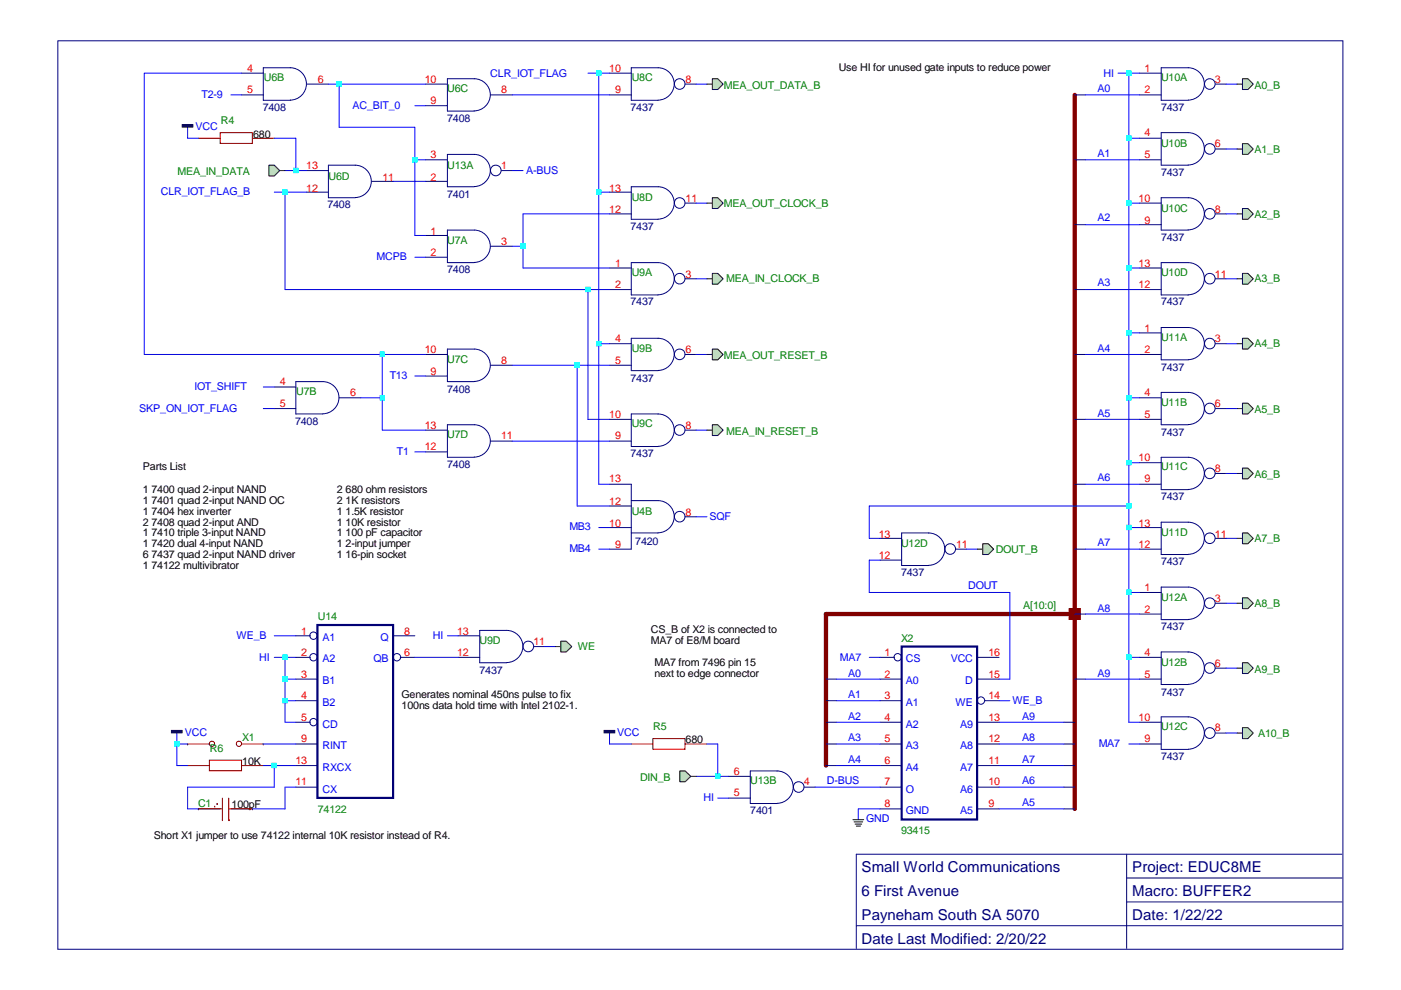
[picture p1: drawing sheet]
<svg xmlns="http://www.w3.org/2000/svg" width="297mm" height="210mm" viewBox="0 0 297 210" stroke-linecap="round" stroke-linejoin="round" font-family="sans-serif">
<g fill="none" stroke="#000080" stroke-width=".21">
<path d="M12.3 8.7h272.4v192.6h-272.4zM51.3 15.5h4.5M61.5 14.4a3.4 3.4 0 0 1 3.5 3.4 3.4 3.4 0 0 1-3.5 3.4M61.6 14.4h-5.8v6.9h5.8M65 17.8h4.6M90.2 17.8h4.7M94.9 16.7h5.6a3.4 3.4 0 0 1 3.5 3.4 3.4 3.4 0 0 1-3.5 3.4l-5.6 .1zM129.2 15.5h4.6M139.5 14.4a3.4 3.4 0 0 1 3.4 3.4 3.4 3.4 0 0 1-3.4 3.4M139.6 14.4h-5.8v6.9h5.8M145.3 17.8h2.3M241.6 15.5h4.6"/>
<path d="M257.7 17.8h2.3M51.3 20.1h4.5M65 36.2h4.6M78.8 38.5h4.6M90.2 33.9h4.7M90.2 38.5h4.7M90.2 22.4h4.7M100.5 39.6a3.4 3.4 0 0 0 3.5-3.5 3.4 3.4 0 0 0-3.5-3.4h-5.6v6.9h5.7M104 20.1h4.6M106.3 36.2h2.3M129.2 20.1h4.6M139.5 39.6a3.4 3.4 0 0 1 3.4 3.4 3.4 3.4 0 0 1-3.4 3.5"/>
<path d="M139.6 39.6h-5.8v6.9h5.8M241.6 33.9h4.6M241.6 20.1h4.6M241.6 29.3h4.6M251.9 21.2a3.4 3.4 0 0 0 3.4-3.4 3.4 3.4 0 0 0-3.4-3.4h-5.7v6.9h5.8M251.9 35a3.4 3.4 0 0 0 3.4-3.4 3.4 3.4 0 0 0-3.4-3.5h-5.7v6.9h5.8M257.7 31.6h2.3M65 40.7h4.6M75.3 41.9a3.4 3.4 0 0 0 3.4-3.4 3.4 3.4 0 0 0-3.4-3.5h-5.7v6.9h5.7M90.2 49.9h4.7M90.2 54.5h4.7M100.5 55.6a3.4 3.4 0 0 0 3.5-3.4 3.4 3.4 0 0 0-3.5-3.4h-5.6v6.9h5.7"/>
<path d="M104 52.2h4.6M129.2 40.7h4.6M129.2 45.4h4.6M129.2 56.8h4.6M139.5 55.7a3.4 3.4 0 0 1 3.4 3.4 3.4 3.4 0 0 1-3.4 3.4M139.6 55.7h-5.8v6.8h5.8M145.3 43.1h2.3M145.3 59.1h2.3M241.6 43.1h4.6M241.6 47.6h4.6M241.6 56.8h4.6M246.2 41.9h5.7a3.4 3.4 0 0 1 3.4 3.4 3.4 3.4 0 0 1-3.4 3.4l-5.7 .1z"/>
<path d="M257.7 45.4h2.3M257.7 59.1h2.3M90.2 75.2h4.7M90.2 79.7h4.7M104 77.4h4.6M129.2 72.9h4.6M129.2 77.4h4.6M129.2 61.4h4.6M139.5 71.7a3.4 3.4 0 0 1 3.4 3.4 3.4 3.4 0 0 1-3.4 3.4M139.6 71.7h-5.8v6.9h5.8M145.3 75.2h2.3M241.6 70.6h4.6"/>
<path d="M241.6 75.2h4.6M241.6 61.4h4.6M246.2 69.4h5.7a3.4 3.4 0 0 1 3.4 3.4 3.4 3.4 0 0 1-3.4 3.5h-5.7zM251.9 62.5a3.4 3.4 0 0 0 3.4-3.4 3.4 3.4 0 0 0-3.4-3.4h-5.7v6.8h5.8M257.7 72.9h2.3M58.2 82.1h4.5M58.2 86.6h4.5M68.4 87.7a3.4 3.4 0 0 0 3.5-3.4 3.4 3.4 0 0 0-3.5-3.4h-5.7v6.9h5.7M71.9 84.3h4.6M90.2 91.2h4.7M90.2 95.8h4.7M100.5 80.9a3.4 3.4 0 0 0 3.5-3.5 3.4 3.4 0 0 0-3.5-3.4h-5.6v6.9h5.7"/>
<path d="M100.5 96.9a3.4 3.4 0 0 0 3.5-3.4 3.4 3.4 0 0 0-3.5-3.4h-5.6v6.9h5.7M104 93.5h4.6M129.2 93.5h4.6M129.2 88.9h4.6M139.5 87.8a3.4 3.4 0 0 1 3.4 3.4 3.4 3.4 0 0 1-3.4 3.4M139.6 87.8h-5.8v6.9h5.8M145.3 91.2h2.3M241.6 84.3h4.6M241.6 88.9h4.6M241.6 98.1h4.6M251.9 90a3.4 3.4 0 0 0 3.4-3.4 3.4 3.4 0 0 0-3.4-3.4h-5.7v6.9h5.8M257.7 86.6h2.3"/>
<path d="M129.2 102.7h4.6v13.7h-4.6M129.2 107.3h4.6M129.2 111.9h4.6M133.8 113h5.8M133.8 106.1h5.8M139.5 106.1a3.4 3.4 0 0 1 3.4 3.5 3.4 3.4 0 0 1-3.4 3.4M145.3 109.6h2.3M186.6 114.1h4.6M186.6 118.8h4.6M196.9 113a3.4 3.4 0 0 1 3.4 3.4 3.4 3.4 0 0 1-3.4 3.5M196.9 113h-5.7v6.9h5.7M202.6 116.4h2.3"/>
<path d="M241.6 116.4h4.6M241.6 102.7h4.6M241.6 111.9h4.6M251.9 103.8a3.4 3.4 0 0 0 3.4-3.4 3.4 3.4 0 0 0-3.4-3.4h-5.7v6.8h5.8M251.9 117.5a3.4 3.4 0 0 0 3.4-3.4 3.4 3.4 0 0 0-3.4-3.4h-5.7v6.9h5.8M257.7 114.1h2.3M257.7 100.4h2.3M62.7 139.4h3.1M62.7 134.8h3.1M83.4 134.8h4.6M84.9 139.4h3.1M97.1 139.4h4.6"/>
<path d="M97.1 134.8h4.6M107.4 133.7a3.4 3.4 0 0 1 3.5 3.4 3.4 3.4 0 0 1-3.5 3.4M107.5 133.7h-5.8v6.8h5.8M113.2 137.1h2.3M186.6 139.4h3.1M207.2 139.4h4.6M241.6 139.4h4.6M241.6 125.6h4.6M241.6 130.2h4.6M251.9 131.3a3.4 3.4 0 0 0 3.4-3.4 3.4 3.4 0 0 0-3.4-3.4h-5.7v6.9h5.8M257.7 127.9h2.3M62.7 144h4.6"/>
<path d="M62.7 148.6h4.6M62.7 153.1h3.1M62.7 157.7h4.6M186.6 144h4.6M186.6 148.6h4.6M186.6 153.1h4.6M186.6 157.7h4.6M207.2 144h4.6M207.2 153.1h4.6M207.2 157.7h4.6M208.7 148.6h3.1M241.6 144h4.6"/>
<path d="M241.6 153.1h4.6M241.6 157.7h4.6M251.9 145.1a3.4 3.4 0 0 0 3.4-3.4 3.4 3.4 0 0 0-3.4-3.5h-5.7v6.9h5.8M251.9 158.8a3.4 3.4 0 0 0 3.4-3.4 3.4 3.4 0 0 0-3.4-3.4h-5.7v6.9h5.8M257.7 141.7h2.3M257.7 155.4h2.3M62.7 166.9h4.6M62.7 162.3h4.6M154.5 164.6h4.6M154.5 169.2h4.6M164.7 163.5a3.4 3.4 0 0 1 3.5 3.4 3.4 3.4 0 0 1-3.5 3.4M164.8 163.5h-5.7v6.9h5.7"/>
<path d="M170.5 166.9h2.3M186.6 166.9h4.6M186.6 162.3h4.6M186.6 171.5h4.6M207.2 166.9h4.6M207.2 162.3h4.6M207.2 171.5h4.6M181.6 196.3h102.9M238.9 181.1v20M238.9 186.2h45.6M238.9 191.2h45.6M284.5 181.1h-102.9v20"/>
<circle cx="144.1" cy="17.8" r="1.13"/>
<circle cx="256.5" cy="17.8" r="1.13"/>
<circle cx="105.1" cy="36.1" r="1.13"/>
<circle cx="256.5" cy="31.6" r="1.13"/>
<circle cx="144.1" cy="59.1" r="1.13"/>
<circle cx="144.1" cy="43" r="1.13"/>
<circle cx="256.5" cy="59.1" r="1.13"/>
<circle cx="256.5" cy="45.3" r="1.13"/>
<circle cx="144.1" cy="75.1" r="1.13"/>
<circle cx="256.5" cy="72.8" r="1.13"/>
<circle cx="144.1" cy="91.2" r="1.13"/>
<circle cx="256.5" cy="86.6" r="1.13"/>
<circle cx="144.1" cy="109.5" r="1.13"/>
<circle cx="201.5" cy="116.4" r="1.13"/>
<circle cx="256.5" cy="100.4" r="1.13"/>
<circle cx="256.5" cy="114.1" r="1.13"/>
<circle cx="66.5" cy="134.8" r=".78"/>
<circle cx="66.5" cy="139.3" r=".78"/>
<circle cx="84.2" cy="139.3" r=".78"/>
<circle cx="112" cy="137.1" r="1.13"/>
<circle cx="190.3" cy="139.3" r=".78"/>
<circle cx="256.5" cy="127.9" r="1.13"/>
<circle cx="66.5" cy="153.1" r=".78"/>
<circle cx="208" cy="148.5" r=".78"/>
<circle cx="256.5" cy="155.4" r="1.14"/>
<circle cx="256.5" cy="141.6" r="1.13"/>
<circle cx="169.3" cy="166.9" r="1.13"/>
</g>
<g fill="none" stroke="#800000" stroke-width=".21">
<path d="M42.1 29.3h4.6M46.7 28.1h6.8v2.3h-6.8zM53.5 29.3h4.7M39.8 157.7h.1M39.8 157.7h4.6M51.3 157.7h4.5M55.8 157.7h.1M133.8 157.7h4.6M138.4 156.6h6.8v2.2h-6.8zM145.3 157.7h4.6M39.8 162.3h4.6M42.1 171.5h.1"/>
<path d="M42.1 171.5h5M44.4 161.2h6.8v2.2h-6.8zM45.5 170.9h.1M46 170.4h.1M46.1 170.4h.1M47.1 173.8h.1M47.1 169.2v4.6M48.5 173.8h.1M48.5 171.5h5M48.5 169.2v4.6M48.6 173.8h.1M51.3 162.3h4.5"/>
<path d="M53.5 171.5h.1"/>
<circle cx="44.9" cy="157.7" r=".56"/>
<circle cx="50.7" cy="157.7" r=".56"/>
</g>
<path d="M67.3 132.5h16v36.7h-16zM191.2 137.1h16v36.7h-16z" fill="none" stroke="#000080" stroke-width=".46"/>
<path d="M227.9 130.2v41.3" fill="none" stroke="#800000" stroke-width=".92"/>
<path d="M226.7 129h2.3v2.3h-2.3z" fill-rule="evenodd" fill="#800000"/>
<path d="M226.7 129h2.3v2.3h-2.3z" fill="none" stroke="#800000" stroke-width=".21"/>
<path d="M225.6 153.1h2.3M225.6 157.7h2.3M227.9 144h2.3M225.6 162.3h2.3M225.6 171.5h2.3M225.6 166.9h2.3" fill="none" stroke="#000080" stroke-width=".21"/>
<path d="M227.9 130.2h-52.8v32.1" fill="none" stroke="#800000" stroke-width=".92"/>
<path d="M226.7 129h2.3v2.3h-2.3z" fill-rule="evenodd" fill="#800000"/>
<path d="M226.7 129h2.3v2.3h-2.3z" fill="none" stroke="#800000" stroke-width=".21"/>
<path d="M175.1 157.7h2.3M175.1 153.1h2.3M175.1 148.6h2.3M175.1 144h2.3M175.1 162.3h2.3" fill="none" stroke="#000080" stroke-width=".21"/>
<path d="M227.9 20.1v110.1" fill="none" stroke="#800000" stroke-width=".92"/>
<path d="M226.7 129h2.3v2.3h-2.3z" fill-rule="evenodd" fill="#800000"/>
<path d="M226.7 129h2.3v2.3h-2.3z" fill="none" stroke="#800000" stroke-width=".21"/>
<path d="M227.9 20.1h2.3M227.9 33.9h2.3M227.9 47.6h2.3M227.9 75.2h2.3M227.9 61.4h2.3M227.9 88.9h2.3M227.9 116.4h2.3M227.9 102.7h2.3M227.9 130.2h2.3" fill="none" stroke="#000080" stroke-width=".21"/>
<path d="M51.3 15.5h-20.7v59.7h50.5M108.6 36.2h2.3M55.8 82.1h2.4M55.8 86.6h2.4" fill="none" stroke="#00f" stroke-width=".21"/>
<path d="M80.6 74.7h.9v.9h-.9z" fill-rule="evenodd" fill="#0ff"/>
<path d="M80.6 74.7h.9v.9h-.9z" fill="none" stroke="#0ff" stroke-width=".21"/>
<path d="M81.1 75.2h9.1" fill="none" stroke="#00f" stroke-width=".21"/>
<path d="M80.6 74.7h.9v.9h-.9z" fill-rule="evenodd" fill="#0ff"/>
<path d="M80.6 74.7h.9v.9h-.9z" fill="none" stroke="#0ff" stroke-width=".21"/>
<path d="M81.1 75.2v9.1" fill="none" stroke="#00f" stroke-width=".21"/>
<path d="M80.6 74.7h.9v.9h-.9z" fill-rule="evenodd" fill="#0ff"/>
<path d="M80.6 74.7h.9v.9h-.9z" fill="none" stroke="#0ff" stroke-width=".21"/>
<path d="M80.6 83.9h.9v.9h-.9z" fill-rule="evenodd" fill="#0ff"/>
<path d="M80.6 83.9h.9v.9h-.9z" fill="none" stroke="#0ff" stroke-width=".21"/>
<path d="M81.1 84.3v6.9h9.1" fill="none" stroke="#00f" stroke-width=".21"/>
<path d="M80.6 83.9h.9v.9h-.9z" fill-rule="evenodd" fill="#0ff"/>
<path d="M80.6 83.9h.9v.9h-.9z" fill="none" stroke="#0ff" stroke-width=".21"/>
<path d="M76.5 84.3h4.6" fill="none" stroke="#00f" stroke-width=".21"/>
<path d="M80.6 83.9h.9v.9h-.9z" fill-rule="evenodd" fill="#0ff"/>
<path d="M80.6 83.9h.9v.9h-.9z" fill="none" stroke="#0ff" stroke-width=".21"/>
<path d="M69.6 17.8h2.3M49 20.1h2.3M88 22.4h2.2" fill="none" stroke="#00f" stroke-width=".21"/>
<path d="M71.4 17.4h.9v.8h-.9z" fill-rule="evenodd" fill="#0ff"/>
<path d="M71.4 17.4h.9v.8h-.9z" fill="none" stroke="#0ff" stroke-width=".21"/>
<path d="M71.9 17.8h18.3" fill="none" stroke="#00f" stroke-width=".21"/>
<path d="M71.4 17.4h.9v.8h-.9z" fill-rule="evenodd" fill="#0ff"/>
<path d="M71.4 17.4h.9v.8h-.9z" fill="none" stroke="#0ff" stroke-width=".21"/>
<path d="M71.9 17.8v9.2h16.1v6.9" fill="none" stroke="#00f" stroke-width=".21"/>
<path d="M71.4 17.4h.9v.8h-.9z" fill-rule="evenodd" fill="#0ff"/>
<path d="M71.4 17.4h.9v.8h-.9z" fill="none" stroke="#0ff" stroke-width=".21"/>
<path d="M87.5 33.4h.9v.9h-.9z" fill-rule="evenodd" fill="#0ff"/>
<path d="M87.5 33.4h.9v.9h-.9z" fill="none" stroke="#0ff" stroke-width=".21"/>
<path d="M88 33.9h2.2" fill="none" stroke="#00f" stroke-width=".21"/>
<path d="M87.5 33.4h.9v.9h-.9z" fill-rule="evenodd" fill="#0ff"/>
<path d="M87.5 33.4h.9v.9h-.9z" fill="none" stroke="#0ff" stroke-width=".21"/>
<path d="M88 33.9v16h2.2" fill="none" stroke="#00f" stroke-width=".21"/>
<path d="M87.5 33.4h.9v.9h-.9z" fill-rule="evenodd" fill="#0ff"/>
<path d="M87.5 33.4h.9v.9h-.9z" fill="none" stroke="#0ff" stroke-width=".21"/>
<path d="M126.9 15.5h2.3" fill="none" stroke="#00f" stroke-width=".21"/>
<path d="M126.5 15.1h.9v.8h-.9z" fill-rule="evenodd" fill="#0ff"/>
<path d="M126.5 15.1h.9v.8h-.9z" fill="none" stroke="#0ff" stroke-width=".21"/>
<path d="M124.7 15.5h2.2" fill="none" stroke="#00f" stroke-width=".21"/>
<path d="M126.5 15.1h.9v.8h-.9z" fill-rule="evenodd" fill="#0ff"/>
<path d="M126.5 15.1h.9v.8h-.9z" fill="none" stroke="#0ff" stroke-width=".21"/>
<path d="M126.9 15.5v25.2" fill="none" stroke="#00f" stroke-width=".21"/>
<path d="M126.5 15.1h.9v.8h-.9z" fill-rule="evenodd" fill="#0ff"/>
<path d="M126.5 15.1h.9v.8h-.9z" fill="none" stroke="#0ff" stroke-width=".21"/>
<path d="M126.5 40.3h.9v.9h-.9z" fill-rule="evenodd" fill="#0ff"/>
<path d="M126.5 40.3h.9v.9h-.9z" fill="none" stroke="#0ff" stroke-width=".21"/>
<path d="M126.9 40.7h2.3" fill="none" stroke="#00f" stroke-width=".21"/>
<path d="M126.5 40.3h.9v.9h-.9z" fill-rule="evenodd" fill="#0ff"/>
<path d="M126.5 40.3h.9v.9h-.9z" fill="none" stroke="#0ff" stroke-width=".21"/>
<path d="M126.9 40.7v32.2" fill="none" stroke="#00f" stroke-width=".21"/>
<path d="M126.5 40.3h.9v.9h-.9z" fill-rule="evenodd" fill="#0ff"/>
<path d="M126.5 40.3h.9v.9h-.9z" fill="none" stroke="#0ff" stroke-width=".21"/>
<path d="M126.5 72.4h.9v.9h-.9z" fill-rule="evenodd" fill="#0ff"/>
<path d="M126.5 72.4h.9v.9h-.9z" fill="none" stroke="#0ff" stroke-width=".21"/>
<path d="M126.9 72.9h2.3" fill="none" stroke="#00f" stroke-width=".21"/>
<path d="M126.5 72.4h.9v.9h-.9z" fill-rule="evenodd" fill="#0ff"/>
<path d="M126.5 72.4h.9v.9h-.9z" fill="none" stroke="#0ff" stroke-width=".21"/>
<path d="M126.9 72.9v29.8h2.3" fill="none" stroke="#00f" stroke-width=".21"/>
<path d="M126.5 72.4h.9v.9h-.9z" fill-rule="evenodd" fill="#0ff"/>
<path d="M126.5 72.4h.9v.9h-.9z" fill="none" stroke="#0ff" stroke-width=".21"/>
<path d="M147.6 17.8h2.3M108.6 20.1h20.6" fill="none" stroke="#00f" stroke-width=".21"/>
<path d="M149.9 17.8h1.1" fill="none" stroke="#000" stroke-width=".21"/>
<path d="M151 16.7h1.2l1.1 1.1-1.1 1.2h-1.2z" fill-rule="evenodd" fill="#c0dcc0"/>
<path d="M151 16.7h1.2l1.1 1.1-1.1 1.2h-1.2z" fill="none" stroke="#000" stroke-width=".21"/>
<path d="M83.4 38.5h6.8M60.4 40.7h4.6" fill="none" stroke="#00f" stroke-width=".21"/>
<path d="M60 40.3h.9v.9h-.9z" fill-rule="evenodd" fill="#0ff"/>
<path d="M60 40.3h.9v.9h-.9z" fill="none" stroke="#0ff" stroke-width=".21"/>
<path d="M58.2 40.7h2.2" fill="none" stroke="#00f" stroke-width=".21"/>
<path d="M60 40.3h.9v.9h-.9z" fill-rule="evenodd" fill="#0ff"/>
<path d="M60 40.3h.9v.9h-.9z" fill="none" stroke="#0ff" stroke-width=".21"/>
<path d="M60.4 40.7v20.7h64.3" fill="none" stroke="#00f" stroke-width=".21"/>
<path d="M60 40.3h.9v.9h-.9z" fill-rule="evenodd" fill="#0ff"/>
<path d="M60 40.3h.9v.9h-.9z" fill="none" stroke="#0ff" stroke-width=".21"/>
<path d="M124.2 60.9h.9v.9h-.9z" fill-rule="evenodd" fill="#0ff"/>
<path d="M124.2 60.9h.9v.9h-.9z" fill="none" stroke="#0ff" stroke-width=".21"/>
<path d="M124.7 61.4h4.5" fill="none" stroke="#00f" stroke-width=".21"/>
<path d="M124.2 60.9h.9v.9h-.9z" fill-rule="evenodd" fill="#0ff"/>
<path d="M124.2 60.9h.9v.9h-.9z" fill="none" stroke="#0ff" stroke-width=".21"/>
<path d="M124.7 61.4v27.5h4.5" fill="none" stroke="#00f" stroke-width=".21"/>
<path d="M124.2 60.9h.9v.9h-.9z" fill-rule="evenodd" fill="#0ff"/>
<path d="M124.2 60.9h.9v.9h-.9z" fill="none" stroke="#0ff" stroke-width=".21"/>
<path d="M62.7 36.2h2.3" fill="none" stroke="#00f" stroke-width=".21"/>
<path d="M62.3 35.7h.8v.9h-.8z" fill-rule="evenodd" fill="#0ff"/>
<path d="M62.3 35.7h.8v.9h-.8z" fill="none" stroke="#0ff" stroke-width=".21"/>
<path d="M60.4 36.2h2.3" fill="none" stroke="#00f" stroke-width=".21"/>
<path d="M62.3 35.7h.8v.9h-.8z" fill-rule="evenodd" fill="#0ff"/>
<path d="M62.3 35.7h.8v.9h-.8z" fill="none" stroke="#0ff" stroke-width=".21"/>
<path d="M59.3 36.2h1.1" fill="none" stroke="#000" stroke-width=".21"/>
<path d="M57 35h1.2l1.1 1.2-1.1 1.1h-1.2z" fill-rule="evenodd" fill="#c0dcc0"/>
<path d="M57 35h1.2l1.1 1.2-1.1 1.1h-1.2z" fill="none" stroke="#000" stroke-width=".21"/>
<path d="M58.2 29.3h4.5v6.9" fill="none" stroke="#00f" stroke-width=".21"/>
<path d="M62.3 35.7h.8v.9h-.8z" fill-rule="evenodd" fill="#0ff"/>
<path d="M62.3 35.7h.8v.9h-.8z" fill="none" stroke="#0ff" stroke-width=".21"/>
<path d="M39.8 27v2.3h2.3" fill="none" stroke="#00f" stroke-width=".21"/>
<path d="M38.6 26.4h2.3v.5h-2.3z" fill-rule="evenodd" fill="#0b0000"/>
<path d="M38.6 26.4h2.3v.5h-2.3z" fill="none" stroke="#000" stroke-width=".21"/>
<path d="M88 54.5h2.2M108.6 52.2h2.3" fill="none" stroke="#00f" stroke-width=".21"/>
<path d="M110.4 51.7h.9v.9h-.9z" fill-rule="evenodd" fill="#0ff"/>
<path d="M110.4 51.7h.9v.9h-.9z" fill="none" stroke="#0ff" stroke-width=".21"/>
<path d="M129.2 45.4h-18.3v6.8" fill="none" stroke="#00f" stroke-width=".21"/>
<path d="M110.4 51.7h.9v.9h-.9z" fill-rule="evenodd" fill="#0ff"/>
<path d="M110.4 51.7h.9v.9h-.9z" fill="none" stroke="#0ff" stroke-width=".21"/>
<path d="M110.9 52.2v4.6h18.3" fill="none" stroke="#00f" stroke-width=".21"/>
<path d="M110.4 51.7h.9v.9h-.9z" fill-rule="evenodd" fill="#0ff"/>
<path d="M110.4 51.7h.9v.9h-.9z" fill="none" stroke="#0ff" stroke-width=".21"/>
<path d="M147.6 43.1h2.3" fill="none" stroke="#00f" stroke-width=".21"/>
<path d="M149.9 43.1h1.1" fill="none" stroke="#000" stroke-width=".21"/>
<path d="M151 41.9h1.2l1.1 1.2-1.1 1.1h-1.2z" fill-rule="evenodd" fill="#c0dcc0"/>
<path d="M149.9 59.1h1.1M151 41.9h1.2l1.1 1.2-1.1 1.1h-1.2z" fill="none" stroke="#000" stroke-width=".21"/>
<path d="M147.6 59.1h2.3" fill="none" stroke="#00f" stroke-width=".21"/>
<path d="M151 58h1.2l1.1 1.1-1.1 1.2h-1.2z" fill-rule="evenodd" fill="#c0dcc0"/>
<path d="M151 58h1.2l1.1 1.1-1.1 1.2h-1.2z" fill="none" stroke="#000" stroke-width=".21"/>
<path d="M88 79.7h2.2M108.6 77.4h13.8M88 95.8h2.2" fill="none" stroke="#00f" stroke-width=".21"/>
<path d="M121.9 77h.9v.9h-.9z" fill-rule="evenodd" fill="#0ff"/>
<path d="M121.9 77h.9v.9h-.9z" fill="none" stroke="#0ff" stroke-width=".21"/>
<path d="M122.4 77.4h6.8" fill="none" stroke="#00f" stroke-width=".21"/>
<path d="M121.9 77h.9v.9h-.9z" fill-rule="evenodd" fill="#0ff"/>
<path d="M121.9 77h.9v.9h-.9z" fill="none" stroke="#0ff" stroke-width=".21"/>
<path d="M122.4 77.4v29.9h6.8" fill="none" stroke="#00f" stroke-width=".21"/>
<path d="M121.9 77h.9v.9h-.9z" fill-rule="evenodd" fill="#0ff"/>
<path d="M121.9 77h.9v.9h-.9z" fill="none" stroke="#0ff" stroke-width=".21"/>
<path d="M147.6 75.2h2.3M108.6 93.5h20.6" fill="none" stroke="#00f" stroke-width=".21"/>
<path d="M149.9 75.2h1.1" fill="none" stroke="#000" stroke-width=".21"/>
<path d="M151 74h1.2l1.1 1.2-1.1 1.1h-1.2z" fill-rule="evenodd" fill="#c0dcc0"/>
<path d="M151 74h1.2l1.1 1.2-1.1 1.1h-1.2zM149.9 91.2h1.1" fill="none" stroke="#000" stroke-width=".21"/>
<path d="M147.6 91.2h2.3" fill="none" stroke="#00f" stroke-width=".21"/>
<path d="M151 90.1h1.2l1.1 1.1-1.1 1.1h-1.2z" fill-rule="evenodd" fill="#c0dcc0"/>
<path d="M262.3 17.8h1.1M151 90.1h1.2l1.1 1.1-1.1 1.1h-1.2zM180.8 173.8h2.3M181.1 174.3h1.8M181.3 174.7h1.4M181.6 175.1h.8" fill="none" stroke="#000" stroke-width=".21"/>
<g fill="none" stroke="#00f" stroke-width=".21">
<path d="M260 17.8h2.3M230.2 33.9h11.4M230.2 20.1h11.4M230.2 47.6h11.4M230.2 75.2h11.4M230.2 61.4h11.4M230.2 88.9h11.4M230.2 116.4h11.4M230.2 102.7h11.4M230.2 130.2h11.4M177.4 153.1h9.2M177.4 157.7h9.2"/>
<path d="M177.4 148.6h9.2M177.4 144h9.2M211.8 153.1h13.8M211.8 157.7h13.8M230.2 144h11.4M177.4 162.3h9.2M186.6 171.5h-4.6v2.3M211.8 171.5h13.8M211.8 162.3h13.8M211.8 166.9h13.8"/>
</g>
<path d="M263.4 16.7h1.2l1.1 1.1-1.1 1.2h-1.2z" fill-rule="evenodd" fill="#c0dcc0"/>
<path d="M263.4 16.7h1.2l1.1 1.1-1.1 1.2h-1.2zM262.3 31.6h1.1" fill="none" stroke="#000" stroke-width=".21"/>
<path d="M260 31.6h2.3" fill="none" stroke="#00f" stroke-width=".21"/>
<path d="M263.4 30.5h1.2l1.1 1.1-1.1 1.1h-1.2z" fill-rule="evenodd" fill="#c0dcc0"/>
<path d="M263.4 30.5h1.2l1.1 1.1-1.1 1.1h-1.2zM262.3 45.4h1.1" fill="none" stroke="#000" stroke-width=".21"/>
<path d="M260 45.4h2.3" fill="none" stroke="#00f" stroke-width=".21"/>
<path d="M263.4 44.2h1.2l1.1 1.2-1.1 1.1h-1.2z" fill-rule="evenodd" fill="#c0dcc0"/>
<path d="M262.3 59.1h1.1M263.4 44.2h1.2l1.1 1.2-1.1 1.1h-1.2z" fill="none" stroke="#000" stroke-width=".21"/>
<path d="M260 59.1h2.3" fill="none" stroke="#00f" stroke-width=".21"/>
<path d="M263.4 58h1.2l1.1 1.1-1.1 1.2h-1.2z" fill-rule="evenodd" fill="#c0dcc0"/>
<path d="M263.4 58h1.2l1.1 1.1-1.1 1.2h-1.2zM262.3 72.9h1.1" fill="none" stroke="#000" stroke-width=".21"/>
<path d="M260 72.9h2.3" fill="none" stroke="#00f" stroke-width=".21"/>
<path d="M263.4 71.7h1.2l1.1 1.2-1.1 1.1h-1.2z" fill-rule="evenodd" fill="#c0dcc0"/>
<path d="M263.4 71.7h1.2l1.1 1.2-1.1 1.1h-1.2zM262.3 86.6h1.1" fill="none" stroke="#000" stroke-width=".21"/>
<path d="M260 86.6h2.3" fill="none" stroke="#00f" stroke-width=".21"/>
<path d="M263.4 85.5h1.2l1.1 1.1-1.1 1.2h-1.2z" fill-rule="evenodd" fill="#c0dcc0"/>
<path d="M263.4 85.5h1.2l1.1 1.1-1.1 1.2h-1.2zM262.3 100.4h1.1" fill="none" stroke="#000" stroke-width=".21"/>
<path d="M260 100.4h2.3" fill="none" stroke="#00f" stroke-width=".21"/>
<path d="M263.4 99.2h1.2l1.1 1.2-1.1 1.1h-1.2z" fill-rule="evenodd" fill="#c0dcc0"/>
<path d="M263.4 99.2h1.2l1.1 1.2-1.1 1.1h-1.2zM262.3 114.1h1.1" fill="none" stroke="#000" stroke-width=".21"/>
<path d="M260 114.1h2.3" fill="none" stroke="#00f" stroke-width=".21"/>
<path d="M263.4 113h1.2l1.1 1.1-1.1 1.2h-1.2z" fill-rule="evenodd" fill="#c0dcc0"/>
<path d="M263.4 113h1.2l1.1 1.1-1.1 1.2h-1.2zM262.3 127.9h1.1" fill="none" stroke="#000" stroke-width=".21"/>
<path d="M260 127.9h2.3" fill="none" stroke="#00f" stroke-width=".21"/>
<path d="M263.4 126.8h1.2l1.1 1.1-1.1 1.1h-1.2z" fill-rule="evenodd" fill="#c0dcc0"/>
<path d="M263.4 126.8h1.2l1.1 1.1-1.1 1.1h-1.2zM262.3 141.7h1.1" fill="none" stroke="#000" stroke-width=".21"/>
<path d="M260 141.7h2.3" fill="none" stroke="#00f" stroke-width=".21"/>
<path d="M263.4 140.5h1.2l1.1 1.2-1.1 1.1h-1.2z" fill-rule="evenodd" fill="#c0dcc0"/>
<path d="M263.4 140.5h1.2l1.1 1.2-1.1 1.1h-1.2z" fill="none" stroke="#000" stroke-width=".21"/>
<path d="M239.3 15.5h2.3" fill="none" stroke="#00f" stroke-width=".21"/>
<path d="M238.9 15.1h.9v.8h-.9z" fill-rule="evenodd" fill="#0ff"/>
<path d="M238.9 15.1h.9v.8h-.9z" fill="none" stroke="#0ff" stroke-width=".21"/>
<path d="M237.1 15.5h2.2" fill="none" stroke="#00f" stroke-width=".21"/>
<path d="M238.9 15.1h.9v.8h-.9z" fill-rule="evenodd" fill="#0ff"/>
<path d="M238.9 15.1h.9v.8h-.9z" fill="none" stroke="#0ff" stroke-width=".21"/>
<path d="M239.3 15.5v13.8" fill="none" stroke="#00f" stroke-width=".21"/>
<path d="M238.9 15.1h.9v.8h-.9z" fill-rule="evenodd" fill="#0ff"/>
<path d="M238.9 15.1h.9v.8h-.9z" fill="none" stroke="#0ff" stroke-width=".21"/>
<path d="M238.9 28.8h.9v.9h-.9z" fill-rule="evenodd" fill="#0ff"/>
<path d="M238.9 28.8h.9v.9h-.9z" fill="none" stroke="#0ff" stroke-width=".21"/>
<path d="M239.3 29.3h2.3" fill="none" stroke="#00f" stroke-width=".21"/>
<path d="M238.9 28.8h.9v.9h-.9z" fill-rule="evenodd" fill="#0ff"/>
<path d="M238.9 28.8h.9v.9h-.9z" fill="none" stroke="#0ff" stroke-width=".21"/>
<path d="M239.3 29.3v13.8" fill="none" stroke="#00f" stroke-width=".21"/>
<path d="M238.9 28.8h.9v.9h-.9z" fill-rule="evenodd" fill="#0ff"/>
<path d="M238.9 28.8h.9v.9h-.9z" fill="none" stroke="#0ff" stroke-width=".21"/>
<path d="M238.9 42.6h.9v.8h-.9z" fill-rule="evenodd" fill="#0ff"/>
<path d="M238.9 42.6h.9v.8h-.9z" fill="none" stroke="#0ff" stroke-width=".21"/>
<path d="M239.3 43.1h2.3" fill="none" stroke="#00f" stroke-width=".21"/>
<path d="M238.9 42.6h.9v.8h-.9z" fill-rule="evenodd" fill="#0ff"/>
<path d="M238.9 42.6h.9v.8h-.9z" fill="none" stroke="#0ff" stroke-width=".21"/>
<path d="M239.3 43.1v13.7" fill="none" stroke="#00f" stroke-width=".21"/>
<path d="M238.9 42.6h.9v.8h-.9z" fill-rule="evenodd" fill="#0ff"/>
<path d="M238.9 42.6h.9v.8h-.9z" fill="none" stroke="#0ff" stroke-width=".21"/>
<path d="M238.9 56.4h.9v.8h-.9z" fill-rule="evenodd" fill="#0ff"/>
<path d="M238.9 56.4h.9v.8h-.9z" fill="none" stroke="#0ff" stroke-width=".21"/>
<path d="M239.3 56.8h2.3" fill="none" stroke="#00f" stroke-width=".21"/>
<path d="M238.9 56.4h.9v.8h-.9z" fill-rule="evenodd" fill="#0ff"/>
<path d="M238.9 56.4h.9v.8h-.9z" fill="none" stroke="#0ff" stroke-width=".21"/>
<path d="M239.3 56.8v13.8" fill="none" stroke="#00f" stroke-width=".21"/>
<path d="M238.9 56.4h.9v.8h-.9z" fill-rule="evenodd" fill="#0ff"/>
<path d="M238.9 56.4h.9v.8h-.9z" fill="none" stroke="#0ff" stroke-width=".21"/>
<path d="M238.9 70.1h.9v.9h-.9z" fill-rule="evenodd" fill="#0ff"/>
<path d="M238.9 70.1h.9v.9h-.9z" fill="none" stroke="#0ff" stroke-width=".21"/>
<path d="M239.3 70.6h2.3" fill="none" stroke="#00f" stroke-width=".21"/>
<path d="M238.9 70.1h.9v.9h-.9z" fill-rule="evenodd" fill="#0ff"/>
<path d="M238.9 70.1h.9v.9h-.9z" fill="none" stroke="#0ff" stroke-width=".21"/>
<path d="M239.3 70.6v13.7" fill="none" stroke="#00f" stroke-width=".21"/>
<path d="M238.9 70.1h.9v.9h-.9z" fill-rule="evenodd" fill="#0ff"/>
<path d="M238.9 70.1h.9v.9h-.9z" fill="none" stroke="#0ff" stroke-width=".21"/>
<path d="M238.9 83.9h.9v.9h-.9z" fill-rule="evenodd" fill="#0ff"/>
<path d="M238.9 83.9h.9v.9h-.9z" fill="none" stroke="#0ff" stroke-width=".21"/>
<path d="M239.3 84.3h2.3" fill="none" stroke="#00f" stroke-width=".21"/>
<path d="M238.9 83.9h.9v.9h-.9z" fill-rule="evenodd" fill="#0ff"/>
<path d="M238.9 83.9h.9v.9h-.9z" fill="none" stroke="#0ff" stroke-width=".21"/>
<path d="M239.3 84.3v13.8" fill="none" stroke="#00f" stroke-width=".21"/>
<path d="M238.9 83.9h.9v.9h-.9z" fill-rule="evenodd" fill="#0ff"/>
<path d="M238.9 83.9h.9v.9h-.9z" fill="none" stroke="#0ff" stroke-width=".21"/>
<path d="M238.9 97.6h.9v.9h-.9z" fill-rule="evenodd" fill="#0ff"/>
<path d="M238.9 97.6h.9v.9h-.9z" fill="none" stroke="#0ff" stroke-width=".21"/>
<path d="M239.3 98.1h2.3" fill="none" stroke="#00f" stroke-width=".21"/>
<path d="M238.9 97.6h.9v.9h-.9z" fill-rule="evenodd" fill="#0ff"/>
<path d="M238.9 97.6h.9v.9h-.9z" fill="none" stroke="#0ff" stroke-width=".21"/>
<path d="M239.3 98.1v9.2" fill="none" stroke="#00f" stroke-width=".21"/>
<path d="M238.9 97.6h.9v.9h-.9z" fill-rule="evenodd" fill="#0ff"/>
<path d="M238.9 97.6h.9v.9h-.9z" fill="none" stroke="#0ff" stroke-width=".21"/>
<path d="M238.9 106.8h.9v.9h-.9z" fill-rule="evenodd" fill="#0ff"/>
<path d="M238.9 106.8h.9v.9h-.9z" fill="none" stroke="#0ff" stroke-width=".21"/>
<path d="M239.3 107.3v4.6" fill="none" stroke="#00f" stroke-width=".21"/>
<path d="M238.9 106.8h.9v.9h-.9z" fill-rule="evenodd" fill="#0ff"/>
<path d="M238.9 106.8h.9v.9h-.9z" fill="none" stroke="#0ff" stroke-width=".21"/>
<path d="M238.9 111.4h.9v.9h-.9z" fill-rule="evenodd" fill="#0ff"/>
<path d="M238.9 111.4h.9v.9h-.9z" fill="none" stroke="#0ff" stroke-width=".21"/>
<path d="M239.3 111.9h2.3" fill="none" stroke="#00f" stroke-width=".21"/>
<path d="M238.9 111.4h.9v.9h-.9z" fill-rule="evenodd" fill="#0ff"/>
<path d="M238.9 111.4h.9v.9h-.9z" fill="none" stroke="#0ff" stroke-width=".21"/>
<path d="M239.3 111.9v13.7" fill="none" stroke="#00f" stroke-width=".21"/>
<path d="M238.9 111.4h.9v.9h-.9z" fill-rule="evenodd" fill="#0ff"/>
<path d="M238.9 111.4h.9v.9h-.9z" fill="none" stroke="#0ff" stroke-width=".21"/>
<path d="M238.9 125.2h.9v.8h-.9z" fill-rule="evenodd" fill="#0ff"/>
<path d="M238.9 125.2h.9v.8h-.9z" fill="none" stroke="#0ff" stroke-width=".21"/>
<path d="M239.3 125.6h2.3" fill="none" stroke="#00f" stroke-width=".21"/>
<path d="M238.9 125.2h.9v.8h-.9z" fill-rule="evenodd" fill="#0ff"/>
<path d="M238.9 125.2h.9v.8h-.9z" fill="none" stroke="#0ff" stroke-width=".21"/>
<path d="M239.3 125.6v13.8" fill="none" stroke="#00f" stroke-width=".21"/>
<path d="M238.9 125.2h.9v.8h-.9z" fill-rule="evenodd" fill="#0ff"/>
<path d="M238.9 125.2h.9v.8h-.9z" fill="none" stroke="#0ff" stroke-width=".21"/>
<path d="M238.9 138.9h.9v.9h-.9z" fill-rule="evenodd" fill="#0ff"/>
<path d="M238.9 138.9h.9v.9h-.9z" fill="none" stroke="#0ff" stroke-width=".21"/>
<path d="M239.3 139.4h2.3" fill="none" stroke="#00f" stroke-width=".21"/>
<path d="M238.9 138.9h.9v.9h-.9z" fill-rule="evenodd" fill="#0ff"/>
<path d="M238.9 138.9h.9v.9h-.9z" fill="none" stroke="#0ff" stroke-width=".21"/>
<path d="M239.3 107.3h-55v6.8h2.3" fill="none" stroke="#00f" stroke-width=".21"/>
<path d="M238.9 106.8h.9v.9h-.9z" fill-rule="evenodd" fill="#0ff"/>
<path d="M238.9 106.8h.9v.9h-.9z" fill="none" stroke="#0ff" stroke-width=".21"/>
<path d="M239.3 139.4v13.7h2.3" fill="none" stroke="#00f" stroke-width=".21"/>
<path d="M238.9 138.9h.9v.9h-.9z" fill-rule="evenodd" fill="#0ff"/>
<path d="M238.9 138.9h.9v.9h-.9z" fill="none" stroke="#0ff" stroke-width=".21"/>
<path d="M129.2 155.4v2.3h4.6M211.8 148.6h2.3" fill="none" stroke="#00f" stroke-width=".21"/>
<path d="M128.1 154.9h2.2v.5h-2.2z" fill-rule="evenodd" fill="#0b0000"/>
<path d="M128.1 154.9h2.2v.5h-2.2z" fill="none" stroke="#000" stroke-width=".21"/>
<path d="M152.2 164.6h2.3M172.8 166.9h13.8" fill="none" stroke="#00f" stroke-width=".21"/>
<path d="M151.7 164.1h.9v.9h-.9z" fill-rule="evenodd" fill="#0ff"/>
<path d="M151.7 164.1h.9v.9h-.9z" fill="none" stroke="#0ff" stroke-width=".21"/>
<path d="M147.6 164.6h4.6" fill="none" stroke="#00f" stroke-width=".21"/>
<path d="M151.7 164.1h.9v.9h-.9z" fill-rule="evenodd" fill="#0ff"/>
<path d="M151.7 164.1h.9v.9h-.9z" fill="none" stroke="#0ff" stroke-width=".21"/>
<path d="M146.5 164.6h1.1" fill="none" stroke="#000" stroke-width=".21"/>
<path d="M144.1 163.5h1.2l1.2 1.1-1.2 1.1h-1.2z" fill-rule="evenodd" fill="#c0dcc0"/>
<path d="M144.1 163.5h1.2l1.2 1.1-1.2 1.1h-1.2z" fill="none" stroke="#000" stroke-width=".21"/>
<path d="M149.9 157.7h2.3v6.9" fill="none" stroke="#00f" stroke-width=".21"/>
<path d="M151.7 164.1h.9v.9h-.9z" fill-rule="evenodd" fill="#0ff"/>
<path d="M151.7 164.1h.9v.9h-.9z" fill="none" stroke="#0ff" stroke-width=".21"/>
<path d="M186.6 118.8h-2.3v6.8h29.8v18.4h-2.3M204.9 116.4h2.3M152.2 169.2h2.3" fill="none" stroke="#00f" stroke-width=".21"/>
<path d="M207.2 116.4h1.2" fill="none" stroke="#000" stroke-width=".21"/>
<path d="M208.4 115.3h1.1l1.2 1.1-1.2 1.2h-1.1z" fill-rule="evenodd" fill="#c0dcc0"/>
<path d="M208.4 115.3h1.1l1.2 1.1-1.2 1.2h-1.1zM117.8 137.1h1.1" fill="none" stroke="#000" stroke-width=".21"/>
<path d="M147.6 109.6h2.3M94.9 134.8h2.2M115.5 137.1h2.3" fill="none" stroke="#00f" stroke-width=".21"/>
<path d="M118.9 135.9h1.1l1.2 1.2-1.2 1.1h-1.1z" fill-rule="evenodd" fill="#c0dcc0"/>
<path d="M118.9 135.9h1.1l1.2 1.2-1.2 1.1h-1.1z" fill="none" stroke="#000" stroke-width=".21"/>
<path d="M58.2 134.8h4.5M88 139.4h9.1M60.4 144h2.3" fill="none" stroke="#00f" stroke-width=".21"/>
<path d="M60 143.5h.9v.9h-.9z" fill-rule="evenodd" fill="#0ff"/>
<path d="M60 143.5h.9v.9h-.9z" fill="none" stroke="#0ff" stroke-width=".21"/>
<path d="M60.4 144v4.6" fill="none" stroke="#00f" stroke-width=".21"/>
<path d="M60 143.5h.9v.9h-.9z" fill-rule="evenodd" fill="#0ff"/>
<path d="M60 143.5h.9v.9h-.9z" fill="none" stroke="#0ff" stroke-width=".21"/>
<path d="M60 148.1h.9v.9h-.9z" fill-rule="evenodd" fill="#0ff"/>
<path d="M60 148.1h.9v.9h-.9z" fill="none" stroke="#0ff" stroke-width=".21"/>
<path d="M60.4 148.6v4.5h2.3" fill="none" stroke="#00f" stroke-width=".21"/>
<path d="M60 148.1h.9v.9h-.9z" fill-rule="evenodd" fill="#0ff"/>
<path d="M60 148.1h.9v.9h-.9z" fill="none" stroke="#0ff" stroke-width=".21"/>
<path d="M60.4 148.6h2.3" fill="none" stroke="#00f" stroke-width=".21"/>
<path d="M60 148.1h.9v.9h-.9z" fill-rule="evenodd" fill="#0ff"/>
<path d="M60 148.1h.9v.9h-.9z" fill="none" stroke="#0ff" stroke-width=".21"/>
<path d="M60.4 139.4v4.6" fill="none" stroke="#00f" stroke-width=".21"/>
<path d="M60 143.5h.9v.9h-.9z" fill-rule="evenodd" fill="#0ff"/>
<path d="M60 143.5h.9v.9h-.9z" fill="none" stroke="#0ff" stroke-width=".21"/>
<path d="M60 138.9h.9v.9h-.9z" fill-rule="evenodd" fill="#0ff"/>
<path d="M60 138.9h.9v.9h-.9z" fill="none" stroke="#0ff" stroke-width=".21"/>
<path d="M58.2 139.4h2.2" fill="none" stroke="#00f" stroke-width=".21"/>
<path d="M60 138.9h.9v.9h-.9z" fill-rule="evenodd" fill="#0ff"/>
<path d="M60 138.9h.9v.9h-.9z" fill="none" stroke="#0ff" stroke-width=".21"/>
<path d="M60.4 139.4h2.3" fill="none" stroke="#00f" stroke-width=".21"/>
<path d="M60 138.9h.9v.9h-.9z" fill-rule="evenodd" fill="#0ff"/>
<path d="M60 138.9h.9v.9h-.9z" fill="none" stroke="#0ff" stroke-width=".21"/>
<path d="M37.5 155.4v2.3M55.8 157.7h6.9" fill="none" stroke="#00f" stroke-width=".21"/>
<path d="M36.4 154.9h2.2v.5h-2.2z" fill-rule="evenodd" fill="#0b0000"/>
<path d="M36.4 154.9h2.2v.5h-2.2z" fill="none" stroke="#000" stroke-width=".21"/>
<path d="M37 157.3h.9v.8h-.9z" fill-rule="evenodd" fill="#0ff"/>
<path d="M37 157.3h.9v.8h-.9z" fill="none" stroke="#0ff" stroke-width=".21"/>
<path d="M37.5 157.7h2.3" fill="none" stroke="#00f" stroke-width=".21"/>
<path d="M37 157.3h.9v.8h-.9z" fill-rule="evenodd" fill="#0ff"/>
<path d="M37 157.3h.9v.8h-.9z" fill="none" stroke="#0ff" stroke-width=".21"/>
<path d="M37.5 157.7v4.6h2.3" fill="none" stroke="#00f" stroke-width=".21"/>
<path d="M37 157.3h.9v.8h-.9z" fill-rule="evenodd" fill="#0ff"/>
<path d="M37 157.3h.9v.8h-.9z" fill="none" stroke="#0ff" stroke-width=".21"/>
<path d="M55.8 162.3h2.4" fill="none" stroke="#00f" stroke-width=".21"/>
<path d="M57.7 161.9h.8v.8h-.8z" fill-rule="evenodd" fill="#0ff"/>
<path d="M57.7 161.9h.8v.8h-.8z" fill="none" stroke="#0ff" stroke-width=".21"/>
<path d="M58.2 162.3h4.5" fill="none" stroke="#00f" stroke-width=".21"/>
<path d="M57.7 161.9h.8v.8h-.8z" fill-rule="evenodd" fill="#0ff"/>
<path d="M57.7 161.9h.8v.8h-.8z" fill="none" stroke="#0ff" stroke-width=".21"/>
<path d="M58.2 162.3v4.6h-18.4v4.6h2.3" fill="none" stroke="#00f" stroke-width=".21"/>
<path d="M57.7 161.9h.8v.8h-.8z" fill-rule="evenodd" fill="#0ff"/>
<path d="M57.7 161.9h.8v.8h-.8z" fill="none" stroke="#0ff" stroke-width=".21"/>
<path d="M126.9 111.9h2.3M126.9 116.4h2.3M260 155.4h2.3M62.7 166.9h-2.3v4.6h-6.9" fill="none" stroke="#00f" stroke-width=".21"/>
<path d="M262.3 155.4h1.1" fill="none" stroke="#000" stroke-width=".21"/>
<path d="M263.4 154.3h1.2l1.1 1.1-1.1 1.2h-1.2z" fill-rule="evenodd" fill="#c0dcc0"/>
<path d="M263.4 154.3h1.2l1.1 1.1-1.1 1.2h-1.2z" fill="none" stroke="#000" stroke-width=".21"/>
<path d="M184.3 139.4h2.3M239.3 157.7h2.3" fill="none" stroke="#00f" stroke-width=".21"/>
<g font-size="3.2" fill="#000080">
<text x="182.7" y="184.9">Small World Communications</text>
<text x="240.1" y="184.9">Project: EDUC8ME</text>
<text x="182.7" y="190">6 First Avenue</text>
<text x="240.1" y="190">Macro: BUFFER2</text>
<text x="182.7" y="195">Payneham South SA 5070</text>
<text x="240.1" y="195">Date: 1/22/22</text>
<text x="182.7" y="200.1">Date Last Modified: 2/20/22</text>
</g>
<g font-size="2.3" fill="#f00">
<text x="52.4" y="15.2">4</text>
<text x="67.4" y="17.5">6</text>
<text x="90.1" y="17.5">10</text>
<text x="129.2" y="15.2">10</text>
<text x="145.4" y="17.5">8</text>
<text x="242.6" y="15.2">1</text>
<text x="257.6" y="17.5">3</text>
<text x="52.4" y="19.8">5</text>
<text x="91.3" y="22.1">9</text>
<text x="106.2" y="19.8">8</text>
<text x="130.4" y="19.8">9</text>
<text x="242.6" y="19.8">2</text>
<text x="242.6" y="28.9">4</text>
<text x="64.9" y="35.8">13</text>
<text x="91.3" y="33.5">3</text>
<text x="106.2" y="35.8">1</text>
<text x="242.6" y="33.5">5</text>
<text x="257.6" y="31.2">6</text>
<text x="64.9" y="40.6">12</text>
<text x="81.1" y="38.3">11</text>
<text x="91.3" y="38.3">2</text>
<text x="129.2" y="40.6">13</text>
<text x="129.2" y="45.2">12</text>
<text x="145.4" y="42.9">11</text>
<text x="241.4" y="42.9">10</text>
<text x="242.6" y="47.5">9</text>
<text x="257.6" y="45.2">8</text>
<text x="91.3" y="49.8">1</text>
<text x="106.2" y="52">3</text>
<text x="91.3" y="54.3">2</text>
<text x="130.4" y="56.6">1</text>
<text x="145.4" y="58.9">3</text>
<text x="241.4" y="56.6">13</text>
<text x="257.6" y="58.9">11</text>
<text x="130.4" y="61.1">2</text>
<text x="241.4" y="61.1">12</text>
<text x="242.6" y="70.3">1</text>
<text x="90.1" y="74.9">10</text>
<text x="106.2" y="77.1">8</text>
<text x="130.4" y="77.1">5</text>
<text x="130.4" y="72.6">4</text>
<text x="145.4" y="74.9">6</text>
<text x="242.6" y="74.9">2</text>
<text x="257.6" y="72.6">3</text>
<text x="59.3" y="81.7">4</text>
<text x="91.3" y="79.4">9</text>
<text x="59.3" y="86.3">5</text>
<text x="74.2" y="84">6</text>
<text x="129.2" y="88.6">10</text>
<text x="242.6" y="88.6">5</text>
<text x="242.6" y="84">4</text>
<text x="257.6" y="86.3">6</text>
<text x="90.1" y="95.4">12</text>
<text x="90.1" y="90.9">13</text>
<text x="106.2" y="93.1">11</text>
<text x="130.4" y="93.1">9</text>
<text x="145.4" y="90.9">8</text>
<text x="241.4" y="97.7">10</text>
<text x="257.6" y="100">8</text>
<text x="129.2" y="107.1">12</text>
<text x="129.2" y="102.3">13</text>
<text x="242.6" y="102.3">9</text>
<text x="129.2" y="111.7">10</text>
<text x="145.4" y="109.4">8</text>
<text x="186.3" y="114">13</text>
<text x="241.4" y="111.7">13</text>
<text x="257.6" y="114">11</text>
<text x="130.4" y="116.3">9</text>
<text x="186.3" y="118.5">12</text>
<text x="202.7" y="116.3">11</text>
<text x="241.4" y="116.3">12</text>
<text x="242.6" y="125.4">1</text>
<text x="242.6" y="130">2</text>
<text x="257.6" y="127.7">3</text>
<text x="63.9" y="134.5">1</text>
<text x="85.7" y="134.5">8</text>
<text x="96.9" y="134.5">13</text>
<text x="113.1" y="136.8">11</text>
<text x="63.9" y="139.1">2</text>
<text x="63.9" y="143.7">3</text>
<text x="85.7" y="139.1">6</text>
<text x="96.9" y="139.1">12</text>
<text x="187.5" y="139.1">1</text>
<text x="187.5" y="143.7">2</text>
<text x="209.6" y="139.1">16</text>
<text x="209.6" y="143.7">15</text>
<text x="242.6" y="143.7">5</text>
<text x="242.6" y="139.1">4</text>
<text x="257.6" y="141.4">6</text>
<text x="63.9" y="148.3">4</text>
<text x="187.5" y="148.3">3</text>
<text x="209.6" y="148.3">14</text>
<text x="63.9" y="152.8">5</text>
<text x="187.5" y="152.8">4</text>
<text x="209.6" y="152.8">13</text>
<text x="241.4" y="152.8">10</text>
<text x="257.6" y="155.1">8</text>
<text x="62.6" y="161.9">13</text>
<text x="63.9" y="157.4">9</text>
<text x="187.5" y="157.4">5</text>
<text x="187.5" y="161.9">6</text>
<text x="209.6" y="157.4">12</text>
<text x="209.6" y="161.9">11</text>
<text x="242.6" y="157.4">9</text>
<text x="62.6" y="166.5">11</text>
<text x="155.6" y="164.2">6</text>
<text x="170.5" y="166.5">4</text>
<text x="187.5" y="166.5">7</text>
<text x="209.6" y="166.5">10</text>
<text x="155.6" y="168.8">5</text>
<text x="187.5" y="171.1">8</text>
<text x="209.6" y="171.1">9</text>
</g>
<g font-size="2.3" fill="#008000">
<text x="56" y="17.2">U6B</text>
<text x="133.9" y="17.2">U8C</text>
<text x="246.2" y="17.2">U10A</text>
<text x="94.8" y="19.5">U6C</text>
<text x="153.5" y="18.8">MEA_OUT_DATA_B</text>
<text x="266" y="18.8">A0_B</text>
<text x="46.8" y="26.4">R4</text>
<text x="94.8" y="35.8">U13A</text>
<text x="246.2" y="31.2">U10B</text>
<text x="266" y="32.5">A1_B</text>
<text x="37.7" y="37.1">MEA_IN_DATA</text>
<text x="69.7" y="38.1">U6D</text>
<text x="133.9" y="42.6">U8D</text>
<text x="153.5" y="43.9">MEA_OUT_CLOCK_B</text>
<text x="246.2" y="44.9">U10C</text>
<text x="266" y="46.2">A2_B</text>
<text x="94.8" y="51.8">U7A</text>
<text x="133.9" y="58.6">U9A</text>
<text x="154" y="59.9">MEA_IN_CLOCK_B</text>
<text x="246.2" y="58.6">U10D</text>
<text x="266" y="59.9">A3_B</text>
<text x="94.8" y="76.9">U7C</text>
<text x="133.9" y="74.6">U9B</text>
<text x="153.5" y="76.1">MEA_OUT_RESET_B</text>
<text x="246.2" y="72.3">U11A</text>
<text x="266" y="73.6">A4_B</text>
<text x="62.8" y="83.7">U7B</text>
<text x="246.2" y="86">U11B</text>
<text x="266" y="87.6">A5_B</text>
<text x="94.8" y="92.9">U7D</text>
<text x="133.9" y="90.6">U9C</text>
<text x="154" y="92.1">MEA_IN_RESET_B</text>
<text x="246.2" y="99.8">U11C</text>
<text x="266" y="101.3">A6_B</text>
<text x="133.9" y="109.1">U4B</text>
<text x="246.2" y="113.7">U11D</text>
<text x="191" y="116">U12D</text>
<text x="211.1" y="117.3">DOUT_B</text>
<text x="266" y="115">A7_B</text>
<text x="67.4" y="131.5">U14</text>
<text x="216.9" y="129.2">A[10:0]</text>
<text x="246.2" y="127.4">U12A</text>
<text x="266" y="128.7">A8_B</text>
<text x="101.7" y="136.6">U9D</text>
<text x="122.5" y="137.9">WE</text>
<text x="191" y="136.1">X2</text>
<text x="246.2" y="141.2">U12B</text>
<text x="266" y="142.7">A9_B</text>
<text x="138.5" y="154.8">R5</text>
<text x="246.2" y="154.8">U12C</text>
<text x="44.5" y="159.4">R6</text>
<text x="51.4" y="157.1">X1</text>
<text x="266.7" y="156.4">A10_B</text>
<text x="135.7" y="165.5">DIN_B</text>
<text x="159.1" y="166.3">U13B</text>
<text x="42" y="171.1">C1</text>
<text x="67.4" y="172.4">74122</text>
<text x="191" y="176.9">93415</text>
</g>
<g font-size="2.3" fill="#00f">
<text x="104" y="16.2">CLR_IOT_FLAG</text>
<text x="234" y="16.2">HI</text>
<text x="42.7" y="20.8">T2-9</text>
<text x="74.7" y="23.1">AC_BIT_0</text>
<text x="232.7" y="19.5">A0</text>
<text x="41.5" y="27.7">VCC</text>
<text x="232.7" y="33.2">A1</text>
<text x="34.1" y="41.4">CLR_IOT_FLAG_B</text>
<text x="111.6" y="36.8">A-BUS</text>
<text x="232.7" y="47">A2</text>
<text x="79.8" y="55">MCPB</text>
<text x="232.7" y="60.6">A3</text>
<text x="232.7" y="74.6">A4</text>
<text x="41.2" y="82.7">IOT_SHIFT</text>
<text x="82.6" y="80.4">T13</text>
<text x="29.5" y="87.3">SKP_ON_IOT_FLAG</text>
<text x="232.7" y="88.3">A5</text>
<text x="84.1" y="96.4">T1</text>
<text x="232.7" y="102">A6</text>
<text x="120.7" y="112.5">MB3</text>
<text x="150.4" y="110.2">SQF</text>
<text x="120.7" y="117">MB4</text>
<text x="232.7" y="115.8">A7</text>
<text x="205.3" y="124.9">DOUT</text>
<text x="232.7" y="129.7">A8</text>
<text x="50.1" y="135.6">WE_B</text>
<text x="68.4" y="135.8">A1</text>
<text x="80.7" y="135.8">Q</text>
<text x="91.8" y="135.6">HI</text>
<text x="54.9" y="140.1">HI</text>
<text x="68.4" y="140.4">A2</text>
<text x="79.2" y="140.4">QB</text>
<text x="178.1" y="140.1">MA7</text>
<text x="179.9" y="143.4">A0</text>
<text x="192.1" y="140.4">CS</text>
<text x="201.6" y="140.4">VCC</text>
<text x="232.7" y="143.4">A9</text>
<text x="68.4" y="145">B1</text>
<text x="68.4" y="149.8">B2</text>
<text x="179.9" y="148">A1</text>
<text x="192.1" y="145">A0</text>
<text x="192.1" y="149.8">A1</text>
<text x="202.6" y="149.8">WE</text>
<text x="204.7" y="145">D</text>
<text x="214.7" y="149.3">WE_B</text>
<text x="68.4" y="154.3">CD</text>
<text x="179.9" y="152.6">A2</text>
<text x="192.1" y="154.3">A2</text>
<text x="203.6" y="154.3">A9</text>
<text x="216.7" y="152.6">A9</text>
<text x="39.2" y="156.1">VCC</text>
<text x="68.4" y="158.9">RINT</text>
<text x="130.9" y="156.1">VCC</text>
<text x="179.9" y="161.7">A4</text>
<text x="179.9" y="157.1">A3</text>
<text x="192.1" y="158.9">A3</text>
<text x="203.6" y="158.9">A8</text>
<text x="216.7" y="157.1">A8</text>
<text x="216.7" y="161.7">A7</text>
<text x="232.9" y="158.4">MA7</text>
<text x="68.4" y="163.5">RXCX</text>
<text x="175.3" y="166.3">D-BUS</text>
<text x="192.1" y="163.5">A4</text>
<text x="203.6" y="163.5">A7</text>
<text x="216.7" y="166.3">A6</text>
<text x="68.4" y="168">CX</text>
<text x="149.2" y="169.8">HI</text>
<text x="192.1" y="168">O</text>
<text x="192.1" y="172.6">GND</text>
<text x="203.6" y="168">A6</text>
<text x="203.6" y="172.6">A5</text>
<text x="216.7" y="170.8">A5</text>
<text x="183.7" y="174.4">GND</text>
</g>
<g font-size="2.3">
<text x="177.8" y="15">Use HI for unused gate inputs to reduce power</text>
<text x="53.7" y="29.2">680</text>
<text x="30.3" y="99.8">Parts List</text>
<text x="30.3" y="104.6">1 7400 quad 2-input NAND</text>
<text x="30.3" y="106.9">1 7401 quad 2-input NAND OC</text>
<text x="71.4" y="106.9">2 1K resistors</text>
<text x="71.4" y="104.6">2 680 ohm resistors</text>
<text x="30.3" y="109.1">1 7404 hex inverter</text>
<text x="30.3" y="111.4">2 7408 quad 2-input AND</text>
<text x="30.3" y="113.7">1 7410 triple 3-input NAND</text>
<text x="71.4" y="109.1">1 1.5K resistor</text>
<text x="71.4" y="113.7">1 100 pF capacitor</text>
<text x="71.4" y="111.4">1 10K resistor</text>
<text x="30.3" y="116">1 7420 dual 4-input NAND</text>
<text x="30.3" y="118.3">6 7437 quad 2-input NAND driver</text>
<text x="71.4" y="116">1 2-input jumper</text>
<text x="71.4" y="118.3">1 16-pin socket</text>
<text x="30.3" y="120.6">1 74122 multivibrator</text>
<text x="138" y="134.3">CS_B of X2 is connected to</text>
<text x="138" y="136.6">MA7 of E8/M board</text>
<text x="138.8" y="143.4">next to edge connector</text>
<text x="138.8" y="141.2">MA7 from 7496 pin 15</text>
<text x="85.2" y="148">Generates nominal 450ns pulse to fix</text>
<text x="85.2" y="150.3">100ns data hold time with Intel 2102-1.</text>
<text x="145.4" y="157.6">680</text>
<text x="51.4" y="162.2">10K</text>
<text x="49.1" y="171.3">100pF</text>
<text x="32.6" y="177.9">Short X1 jumper to use 74122 internal 10K resistor instead of R4.</text>
</g>
<g font-size="2.3" fill="#000080">
<text x="55.7" y="23.6">7408</text>
<text x="133.7" y="23.6">7437</text>
<text x="246.2" y="23.6">7437</text>
<text x="94.8" y="25.9">7408</text>
<text x="94.8" y="41.9">7401</text>
<text x="246.2" y="37.3">7437</text>
<text x="69.4" y="44.2">7408</text>
<text x="133.7" y="48.7">7437</text>
<text x="246.2" y="51">7437</text>
<text x="94.8" y="57.8">7408</text>
<text x="133.7" y="64.7">7437</text>
<text x="246.2" y="64.7">7437</text>
<text x="94.8" y="83.2">7408</text>
<text x="133.7" y="81">7437</text>
<text x="246.2" y="78.7">7437</text>
<text x="62.6" y="90.1">7408</text>
<text x="246.2" y="92.4">7437</text>
<text x="94.8" y="99.2">7408</text>
<text x="133.7" y="97">7437</text>
<text x="246.2" y="106.1">7437</text>
<text x="134.7" y="115.5">7420</text>
<text x="246.2" y="119.8">7437</text>
<text x="191" y="122.1">7437</text>
<text x="246.2" y="133.5">7437</text>
<text x="101.7" y="142.9">7437</text>
<text x="246.2" y="147.5">7437</text>
<text x="246.2" y="161.2">7437</text>
<text x="159.1" y="172.6">7401</text>
</g>
</svg>
